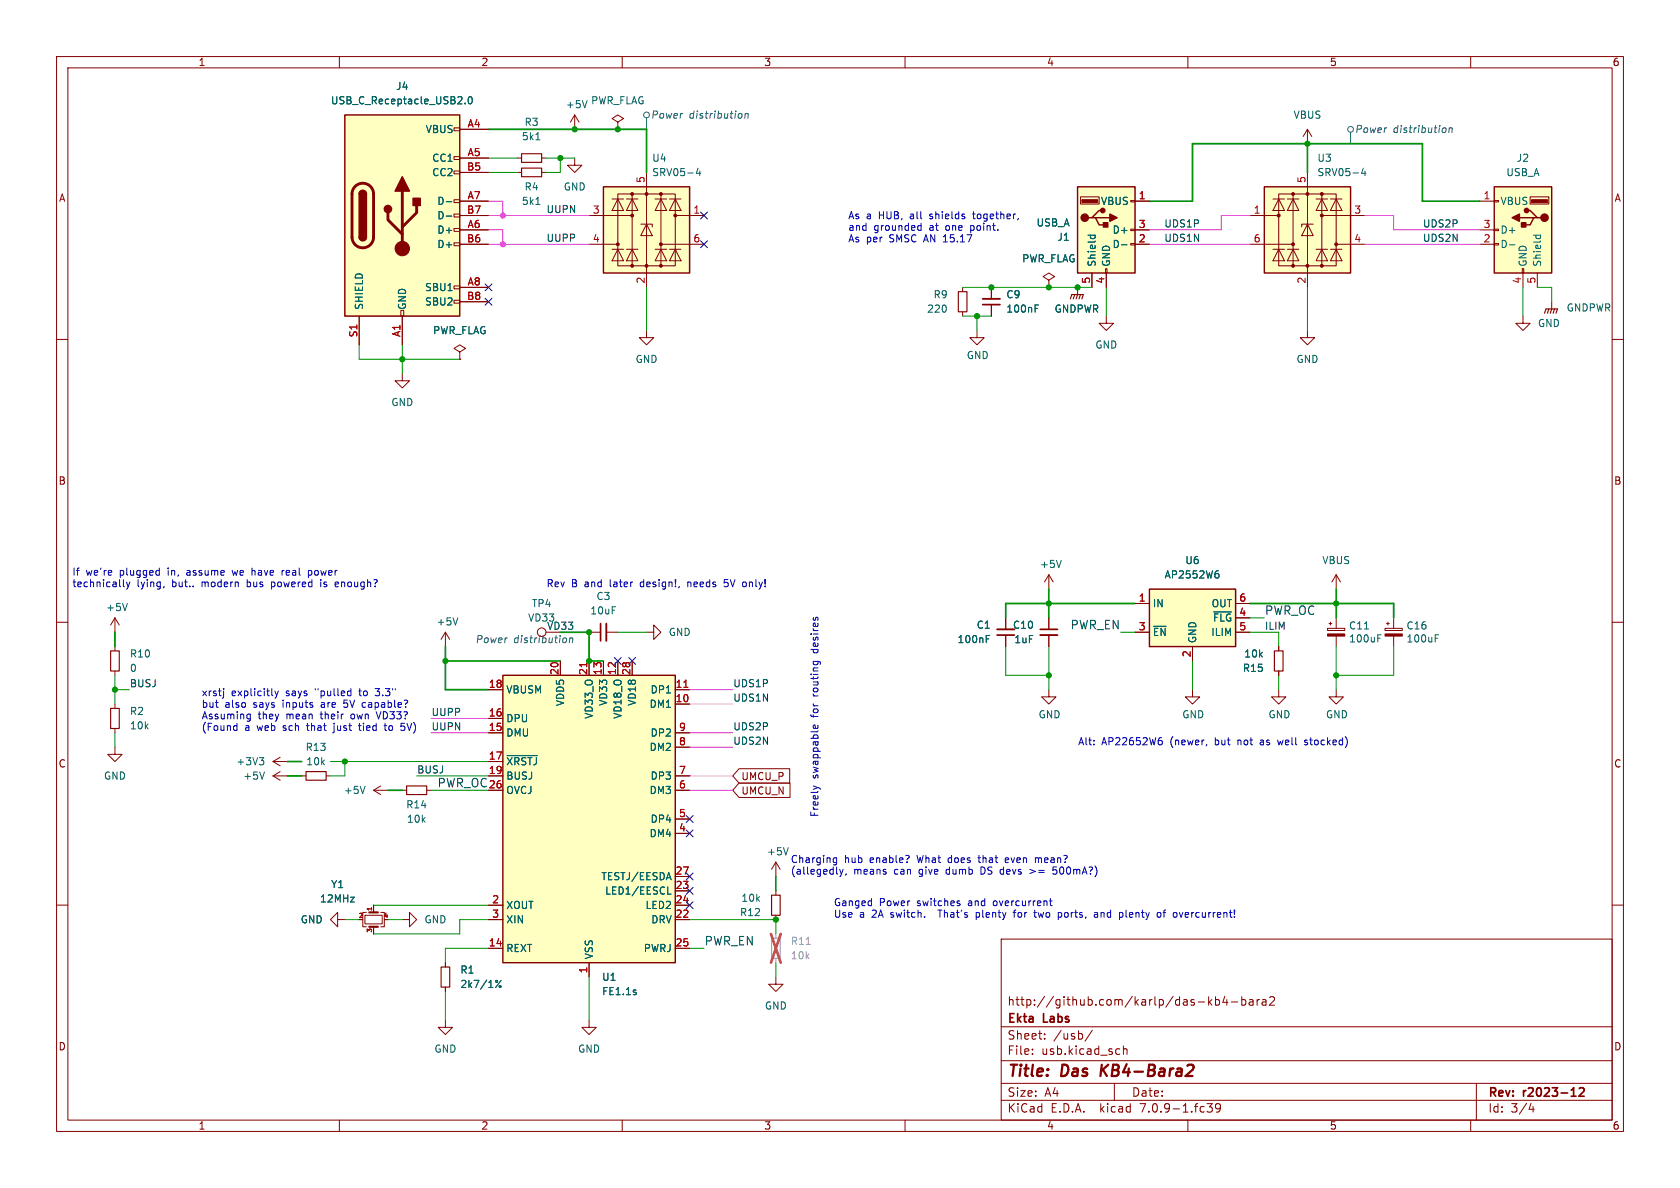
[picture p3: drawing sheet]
<svg xmlns="http://www.w3.org/2000/svg" width="297mm" height="210mm" viewBox="0 0 297 210" stroke-linecap="round" stroke-linejoin="round" font-family="sans-serif">
<g fill="none" stroke="#840000" stroke-width=".18">
<path d="M10 10h277v190h-277zM12 12h273v186h-273zM60 10v2M110 10v2M160 10v2M210 10v2M260 10v2M80.3 37.8h1v.6h-1zM80.3 35.3h1v.5h-1zM80.3 30.2h1v.5h-1zM80.3 27.7h1v.5h-1zM80.3 22.6h1v.5h-1z"/>
<path d="M81.3 27.9h5.1M81.3 35.6h5.1M81.3 38.1h5.1M81.3 30.5h5.1M81.3 22.9h5.1M91.4 27.9h.8M91.4 30.5h.8M95.8 27.9h.7M95.8 30.5h.7M101.6 27.9v1.3h1.3l-1.3 1.3-1.3-1.3h1.3M101.6 20.3l-.8 1.3M101.6 20.3v2.6"/>
<path d="M101.6 20.3l.8 1.3M104.1 38.1h7.7M108.2 35.2h2M109.2 35.2l1 2h-2zM109.2 21.6l1-.6-1-.7-1 .7 1 .6v1.3M109.2 22.9h.1M110.7 35.2h2.1M111.8 34.3h5v12.7h-5zM111.8 34.3h-2.6v12.7h2.6M111.8 35.2l1 2h-2.1zM113.3 39.6h2v.5M114.3 39.6l1 2.1h-2z"/>
<path d="M114.3 30.5v20.3M115.8 35.2h2.1M116.8 35.2l1.1 2h-2.1zM116.8 34.3h2.6v12.7h-2.6M118.4 35.2h2M119.4 35.2l1 2h-2zM119.4 38.1h5.1M191 34.8h3.3v1.3h-3.3zM199.9 35.4h.8v.3h-.8zM200.7 35.6h2.5M221 38.1h5.1M225 35.2h2.1"/>
<path d="M226.1 35.2l1 2h-2.1zM227.6 35.2h2M228.6 34.3h5.1v12.7h-5.1zM228.6 35.2l1 2h-2zM228.6 34.3h-2.5v12.7h2.5M231.1 39.6l1.1 2.1h-2.1zM231.1 22.9l-.7 1.2M231.1 22.9v2.5M231.1 30.5v20.3M231.1 22.9l.8 1.2M232.2 39.6h-2.1v.5M232.7 35.2h2"/>
<path d="M233.7 34.3h2.5v12.7h-2.5M233.7 35.2l1 2h-2zM233.7 38.1h7.6M235.2 35.2h2M236.2 35.2l1 2h-2zM261.6 35.6h2.6M264.2 35.4h.7v.3h-.7zM270.5 34.8h3.3v1.3h-3.3zM10 60h2M63.5 55.9v5.1M70.9 54.9h.5v1h-.5zM71.1 55.9v5.1"/>
<path d="M80.3 53.1h1v.5h-1zM80.3 50.5h1v.6h-1zM80.3 42.9h1v.5h-1zM80.3 40.4h1v.5h-1zM81.3 43.2h5.1M81.3 40.6h5.1M81.3 50.8h5.1M81.3 53.3h5.1M104.1 43.2h5.1M108.2 44.1h2M109.2 44.1l1 2h-2zM110.7 44.1h2.1"/>
<path d="M111.8 44.1l1 2h-2.1zM114.3 58.4v1.3h1.3l-1.3 1.3-1.3-1.3h1.3M115.8 44.1h2.1M116.8 44.1l1.1 2h-2.1zM116.8 43.2h7.7M118.4 44.1h2M119.4 44.1l1 2h-2zM170.2 50.8v.8M170.2 55.1v.8M172.7 58.4v1.3h1.3l-1.3 1.3-1.3-1.3h1.3M175.3 50.8v2M175.3 53.8v2.1"/>
<path d="M185.4 49.5l1-.6-1-.6-1 .6 1 .6v1.3M185.4 50.8h.1M190.5 50.8v1.3M193 48.3v2.5M195.5 47.5h.2v.8h-.2zM195.6 55.9v1.3h1.2l-1.2 1.2-1.3-1.2h1.3M195.6 48.3v2.5M199.9 43.1h.8v.2h-.8zM199.9 40.5h.8v.3h-.8zM200.7 43.2h2.5M200.7 40.6h2.5M221 43.2h7.6"/>
<path d="M225 44.1h2.1M226.1 44.1l1 2h-2.1zM227.6 44.1h2M228.6 44.1l1 2h-2zM231.1 58.4v1.3h1.3l-1.3 1.3-1.2-1.3h1.2M232.7 44.1h2M233.7 44.1l1 2h-2zM235.2 44.1h2M236.2 44.1l1 2h-2zM236.2 43.2h5.1M261.6 43.2h2.6M261.6 40.6h2.6"/>
<path d="M264.2 43.1h.7v.2h-.7zM264.2 40.5h.7v.3h-.7zM269.1 47.5h.3v.8h-.3zM269.2 55.9v1.3h1.3l-1.3 1.2-1.2-1.2h1.2M269.2 48.3v2.5M271.8 48.3v2.5M274.3 53.3v1.3M285 60h2M71.1 66v1.3h1.3l-1.3 1.3-1.3-1.3h1.3M81.3 62.2l1-.6-1-.6-1 .6 1 .6v1.3M81.3 63.5h.1M10 110h2"/>
<path d="M20.3 109.2v2.6M20.3 114.3v.8M20.3 118.6v.8M20.3 109.2l-.7 1.3M20.3 109.2l.8 1.3M78.7 111.8l-.7 1.2M78.7 111.8v2.5M78.7 111.8l.8 1.2M99.1 116.8v2.6M104.1 116.8v2.6M104.1 111.8h2.1M106.7 116.8v2.6"/>
<path d="M107.2 111.8h2M109.2 116.8v2.6M111.8 116.8v2.6M114.3 111.8h1.3v-1.3l1.2 1.3-1.2 1.2v-1.2M177.8 109.2v2.1M177.8 112.3v2M185.4 101.6l-.7 1.3M185.4 101.6v2.5M185.4 109.2v2.1M185.4 112.3v2M185.4 101.6l.8 1.3M200.7 111.8h2.5"/>
<path d="M200.7 106.7h2.5M210.8 114.3v2.5M218.4 111.8h2.6M218.4 106.7h2.6M218.4 109.2h2.6M226.1 114.3v.8M226.1 118.6v.8M234.7 111.1h3v.4h-3zM234.9 110.2h.6M235.2 110v.5M236.2 101.6l-.7 1.3M236.2 101.6v2.5"/>
<path d="M236.2 109.2v1.9M236.2 112.4v1.9M236.2 101.6l.8 1.3M244.9 111.1h3v.4h-3zM245.1 110.2h.5M245.4 110v.5M246.4 109.2v1.9M246.4 112.4v1.9M285 110h2M20.3 132.1v1.3h1.3l-1.3 1.2-1.3-1.2h1.3M20.3 124.5v.7M20.3 128.8v.7"/>
<path d="M48.3 134.6h2.5M48.3 137.2h2.5M48.3 134.6l1.2 .8M48.3 137.2l1.2 .7M49.5 133.9l-1.2 .7M49.5 136.4l-1.2 .8M53.3 137.2h.8M57.7 137.2h.7M66 139.7h2.6M66 139.7l1.3 .8M67.3 138.9l-1.3 .8M71.1 139.7h.8"/>
<path d="M75.4 139.7h.8M86.4 139.7h2.5M86.4 121.9h2.5M86.4 129.5h2.5M86.4 127h2.5M86.4 134.6h2.5M86.4 137.2h2.5M119.4 139.7h2.5M119.4 124.5h2.5M119.4 121.9h2.5M119.4 129.5h2.5M119.4 137.2h2.5"/>
<path d="M119.4 132.1h2.5M130.7 135.9h8.9v2.5h-8.9l-1.2-1.2zM130.7 138.4h9v2.6h-9l-1.2-1.3zM185.4 121.9v1.3h1.3l-1.3 1.3-1.3-1.3h1.3M210.8 121.9v1.3h1.3l-1.3 1.3-1.3-1.3h1.3M226.1 121.9v1.3h1.2l-1.2 1.3-1.3-1.3h1.3M236.2 121.9v1.3h1.3l-1.3 1.3-1.3-1.3h1.3M10 160h2M119.4 157.5h2.5M119.4 154.9h2.5M119.4 147.3h2.5M119.4 144.8h2.5"/>
<path d="M137.2 152.4v2.5M137.2 157.5v.7M137.2 152.4l-.8 1.3M137.2 152.4l.7 1.3M285 160h2M59.7 162.6v-1.3l-1.3 1.3 1.3 1.2v-1.2h1.3M64.5 161.8h3.1v1.5h-3.1zM64.8 161.3h-.7v2.5h.7M66 160v1.3M66 163.8v1.3M67.3 161.3h.6v2.5h-.6M71.1 162.6h1.3v-1.3l1.3 1.3-1.3 1.2v-1.2"/>
<path d="M78.7 170.2v.7M78.7 174.5v.8M86.4 167.6h2.5M86.4 160h2.5M86.4 162.6h2.5M104.1 170.2v2.5M119.4 167.6h2.5M119.4 160h2.5M119.4 162.6h2.5M137.2 172.7v1.3h1.2l-1.2 1.3-1.3-1.3h1.3M137.2 161.8v.8M177 166h108v32h-108z"/>
<path d="M213.7 176.2v1.5M213.8 177.1l.4 .6M214.2 176.7l-.5 .6M214.9 176.2v1.5M214.9 176.8l.4-.1 .3 .3v.4l-.1 .2h-.6M216.5 176.1l-.3 1.1h.9M216.9 176.7v1M217.7 177.1h1.1M219.5 176.8l.5-.1 .2 .3v.4l-.1 .2h-.6M219.5 176.2v1.5M220.9 176.8h.6v.9M221.5 177.1h-.5a.29 .29 0 0 0-.2 .3 .29 .29 0 0 0 .2 .3l.5-.1"/>
<path d="M222.2 176.7v1M222.7 176.7l-.3 .1-.2 .2M223.2 176.8h.5l.1 .9M223.8 177.1h-.5a.29 .29 0 0 0-.2 .3 .29 .29 0 0 0 .2 .3l.5-.1M224.5 176.3l.5-.1 .2 .1 .1 .3-.9 1.1h.9M60 198v2M78.7 180.3v1.3h1.3l-1.3 1.3-1.2-1.3h1.2M104.1 180.3v1.3h1.3l-1.3 1.3-1.2-1.3h1.2M110 198v2M160 198v2M177 194.5h108M177 191.5h108"/>
<path d="M177 187.5h108M177 181.5h108M182.5 186.3v.1M182.5 185.5v.1M184.7 183.6v.1M184.7 182.8v.1M193.1 182.1l-1.3 2M197 191.5v3M197.8 185.4l.2 .1M198 186.3l-.2 .1M198.6 184.9v1.5M198.6 185.5l.2-.1 .4 .1v.9"/>
<path d="M210 198v2M213.4 195.1h.9l-.5 .6 .4 .1v.7l-.2 .1-.5-.1M215.7 195.7l-.2 .3h-.3l-.3-.3 .1-.5 .5-.1 .2 .1a.99 .99 0 0 1-.4 1.4h-.3M260 198v2M261 191.5v6.5M270.7 195l-.4 1.1h.9M271 195.6v1"/>
<circle cx="95.8" cy="111.8" r=".76"/>
</g>
<path d="M173.7 53.8h3.1M106.2 110.2v3.1M176.3 112.3h3M183.9 111.3h3M277.8 193.8h.8M279.2 192.4l.6-.1 .2 .1 .1 .3-1 1.1h1" fill="none" stroke="#840000" stroke-width=".3"/>
<path d="M194.8 188.2l-.3 2M195.9 188.2l-1.3 1.2M210.7 188.2a.45 .45 0 0 1 .3 .6l-.1 .3-1.3 1.1h1.2" fill="none" stroke="#840000" stroke-width=".4"/>
<g fill="none" stroke="#840000" stroke-width=".2">
<path d="M92.2 27.2h3.6v1.5h-3.6zM92.2 29.7h3.6v1.5h-3.6zM169.4 51.6h1.5v3.5h-1.5zM189.2 52.8l.3-.7h2l-.2 .7M190 52.1l-.3 .7M190.5 52.1l-.3 .7M191 52.1l-.2 .7M273 55.4l.3-.8h2l-.2 .8M273.8 54.6l-.2 .8M274.3 54.6l-.2 .8M274.8 54.6l-.2 .8M19.6 115.1h1.5v3.5h-1.5z"/>
<path d="M225.3 115.1h1.5v3.5h-1.5zM19.6 125.2h1.5v3.6h-1.5zM54.1 136.4h3.6v1.5h-3.6zM71.9 138.9h3.5v1.6h-3.5zM136.4 158.2h1.5v3.6h-1.5zM78 170.9h1.5v3.6h-1.5z"/>
</g>
<g fill="none" stroke="#006464" stroke-width=".18">
<path d="M82.2 18.2v.2M82.9 17.2l.2-.1a.68 .68 0 0 1 .4 .6 .68 .68 0 0 1-.4 .7l-.2-.2-.1-.3zM103.8 17.8l-.4 1.2M78.9 35.7h1M78.9 38.2h1M94.7 24.7h.8M94.7 36.1h.8M123.4 29.7l-.3 .9h.8M123.7 30.2v.9M241 29.7l-.3 .9h.8M241.3 30.2v.9M183 54.5h.4"/>
<path d="M183 53.9h.6M192.3 41.6h1.3M192.8 41.6v.3M193.6 41.6v.3M198.3 43.3h.9M266.8 43.3h1M271.1 41.6h1.3M271.6 41.6l-.1 .3M272.3 41.6l.1 .3M187.6 99.1l-.4 1.2M22.5 106.7l-.4 1.2M80.9 109.2l-.4 1.3"/>
<path d="M174.4 112.9h.4M174.4 112.3h.6M203.9 110.7h2.3M214.6 108.2h3.1M215.1 100.9h.3M215.3 101.4l.2 .2v.3l-.2 .3M241.2 111.2h.7M243.6 112.8h.4M243.6 112.2h.6M253.7 112.8h.5M253.7 112.2h.6M45.9 133.9h.7l-.4 .5"/>
<path d="M46.4 134.4l.2 .3v.3l-.2 .2M46.8 136.5l-.5 1.2M64.5 139l-.4 1.3M89.6 133.6h5.4M118 158.1h.7M139.4 149.9l-.5 1.2M87.7 173.4l.1-.1 .2 .2-.2 .2-.1-.1M88.6 173.3l-1 1.3"/>
<circle cx="88.4" cy="174.4" r=".18"/>
</g>
<path d="M173.7 52.8h3.1M107.2 110.2v3.1M176.3 111.3h3M183.9 112.3h3" fill="none" stroke="#840000" stroke-width=".33"/>
<g fill="#ffffc2" stroke="#ffffc2" stroke-width=".18">
<path d="M190.5 33h10.2v15.3h-10.2z"/>
<path d="M106.7 33h15.2v15.3h-15.2z"/>
<path d="M88.9 119.4h30.5v50.8h-30.5z"/>
<path d="M264.2 33h10.1v15.3h-10.1z"/>
<path d="M61 20.3h20.3v35.6h-20.3z"/>
<path d="M223.5 33h15.3v15.3h-15.3z"/>
<path d="M203.2 104.1h15.2v10.2h-15.2z"/>
</g>
<g fill="none" stroke="#840000" stroke-width=".25">
<path d="M61 20.3h20.3v35.6h-20.3zM63.5 34.3a.64 .64 0 0 1 .6-.6 .64 .64 0 0 1 .7 .6M106.7 33h15.2v15.3h-15.2zM190.5 33h10.2v15.3h-10.2zM193 38.5h.7l.6 1.3h1.3M193.7 38.5h2.5M194.9 37.2h-.6l-1.3 1.3h-.6M223.5 33h15.3v15.3h-15.3zM264.2 33h10.1v15.3h-10.1zM268.6 38.5h2.5M269.9 37.2h.6l1.3 1.3h.6M271.8 38.5h-.7l-.6 1.3h-1.3"/>
<path d="M63.5 41.9a.64 .64 0 0 0 .6 .6 .64 .64 0 0 0 .7-.6M88.9 119.4h30.5v50.8h-30.5zM203.2 104.1h15.2v10.2h-15.2z"/>
</g>
<g fill="#840000" stroke="#840000" stroke-width=".25">
<path d="M196.2 37.8l1.3 .7-1.3 .6z"/>
<path d="M195.1 39.4h.7v.7h-.7z"/>
<path d="M267.3 38.5l1.3-.7v1.3z"/>
<path d="M269 39.4h.7v.7h-.7z"/>
<path d="M63.5 41.9h1.3a.64 .64 0 0 1-.7 .6 .64 .64 0 0 1-.6-.6z"/>
<path d="M63.5 34.3h1.3v7.6h-1.3z"/>
<path d="M63.7 33.8a.64 .64 0 0 1 .7-.1 .64 .64 0 0 1 .4 .6h-1.3z"/>
<path d="M71.1 31.2l1.3 2.6h-2.6z"/>
<path d="M73 35.1h1.3v1.2h-1.3z"/>
<circle cx="191.8" cy="38.5" r=".63"/>
<circle cx="194.9" cy="37.2" r=".38"/>
<circle cx="273" cy="38.5" r=".63"/>
<circle cx="269.9" cy="37.2" r=".38"/>
<circle cx="68.6" cy="37" r=".63"/>
</g>
<g fill="#840000" stroke="#840000" stroke-width=".18">
<path d="M191.3 35.3h2.8v.5h-2.8z"/>
<path d="M270.8 35.3h2.8v.5h-2.8z"/>
<path d="M234.7 112.1h3v.3h-3z"/>
<path d="M244.9 112.1h3v.3h-3z"/>
<circle cx="119.4" cy="38.1" r=".25"/>
<circle cx="116.8" cy="47" r=".25"/>
<circle cx="116.8" cy="43.2" r=".25"/>
<circle cx="116.8" cy="34.3" r=".25"/>
<circle cx="114.3" cy="47" r=".25"/>
<circle cx="114.3" cy="34.3" r=".25"/>
<circle cx="111.8" cy="47" r=".25"/>
<circle cx="111.8" cy="38.1" r=".25"/>
<circle cx="111.8" cy="34.3" r=".25"/>
<circle cx="109.2" cy="43.2" r=".25"/>
<circle cx="71.1" cy="43.9" r="1.27"/>
<circle cx="226.1" cy="38.1" r=".25"/>
<circle cx="228.6" cy="47" r=".25"/>
<circle cx="228.6" cy="43.2" r=".25"/>
<circle cx="228.6" cy="34.3" r=".25"/>
<circle cx="231.1" cy="47" r=".25"/>
<circle cx="231.1" cy="34.3" r=".25"/>
<circle cx="233.7" cy="47" r=".25"/>
<circle cx="233.7" cy="38.1" r=".25"/>
<circle cx="233.7" cy="34.3" r=".25"/>
<circle cx="236.2" cy="43.2" r=".25"/>
</g>
<path d="M103.7 117.1v.8M120.9 121.5h.7" fill="none" stroke="#a90000" stroke-width=".18"/>
<path d="M136.4 165.9h1.5v3.5h-1.5z" fill="none" stroke="#a1a1a1" stroke-width=".2"/>
<path d="M137.2 165.1v.8M137.2 169.4v.8" fill="none" stroke="#a1a1a1" stroke-width=".18"/>
<path d="M142.5 166.9h.8" fill="none" stroke="#989898" stroke-width=".18"/>
<path d="M136.3 165.1l1.7 5.1M138 165.1l-1.7 5.1" fill="none" stroke="#eb3a3d" stroke-width=".46"/>
<path d="M62.8 32.9a1.9 1.9 0 0 1 2.1-.4 1.9 1.9 0 0 1 1.1 1.8v7.6a1.91 1.91 0 0 1-1.9 1.9 1.91 1.91 0 0 1-1.9-1.9v-7.8l.2-.6zM68.6 37.6v1.3l2.5 2.5M71.1 33.8v10.1M73.7 36.3v1.3l-2.6 2.5" fill="none" stroke="#840000" stroke-width=".51"/>
<path d="M65.3 161.3h1.5M65.3 163.8h1.5" fill="none" stroke="#840000" stroke-width=".38"/>
<g fill="none" stroke="#484848" stroke-width=".18">
<path d="M114.3 20.8v2.1M131 20.1l.2 .2-.1 .4-.2 .2M131.8 20.2l.1-.1h.3v.8M131.8 20.1l-.1 .8M238.8 23.4v2M255.4 22.6l.3 .2-.1 .4-.3 .2M256.2 22.7l.2-.1 .3 .1v.7M256.2 22.6l-.1 .8M100 112.8l.2 .2-.1 .4-.2 .2M100.7 112.9l.2-.1h.3v.8M100.8 112.8l-.2 .8"/>
<circle cx="114.3" cy="20.3" r=".51"/>
<circle cx="238.8" cy="22.9" r=".51"/>
</g>
<g fill="none" stroke="#0000c2" stroke-width=".18">
<path d="M162.4 39.9h.4M162.8 39.5v1.2M171.9 37.8h.5M172.1 37.4l.1 1.2M162.4 40.7h.4M21.8 102.5v1l.2 .2M22.4 102.9l.3 .8M22.7 103.7l-.3 .4M23 102.9l-.3 .8M28 100.8l.2 .1M28.2 100.4v1.3M28.2 101.6l-.2 .1"/>
<path d="M29 103.7l-.1 .2M41 100.8l.3 .9M44.9 100.8l-.4 .2M48 102.9v1.2M48 103.7h.1M48.1 102.9h-.1M49.9 100.8v.9M50.2 100.8l-.3 .3M54.5 100.9l.4-.1 .2 .3-.1 .5h-.5M54.5 100.8v1.3M56.7 102.9v.8M59.3 103.7h.5"/>
<path d="M59.3 102.9h.5M59.9 103.2l-.7 .1M121.6 102.9v.8M121.8 102.9l-.2 .1M128 103.6l.5 .1M128.7 102.5h-.6l-.1 .6 .5-.2M131.5 102.9h.3M131.8 103.7h-.3M39.5 121.7v.1M39.5 122.1v1.3M41.5 128.3h.4M41.9 127.9v1.2"/>
<path d="M41.9 129.1h-.4M43.8 127h.4M43.8 126.3h.4M44.2 126.2v1.1l-.1 .1-.3 .1M48.1 122.9l.1 .1M48.6 122.1l.3 .9M48.9 123l-.3 .4M49.2 122.1l-.3 .9M59.1 129.4l-.3 .1M59.1 127.9v.1M60.8 124.9l.1 .1M60.8 123.8v.6l.1-.1"/>
<path d="M61.7 122.1l.3 .1M62 121.7v1.3M62 122.9l-.3 .1M63.4 128.3h.4M63.5 127.9v1l.3 .2M64.1 125h.4M64.5 124.2l-.4 .1M66.3 121.7h.8M66.3 122.9l.2 .1M66.5 125.8l.4 1.3M67.9 128.3h.5M68.1 127.9v1l.3 .2"/>
<path d="M71 128.3h.3l.3 .3M71.6 128.9l-.3 .2h-.3M143.8 138.9l.8 .3M143.8 128.7v-.4l.3-.1 .1 .6M144.6 128.2v.5M205.1 130.4h.3M205.2 130.9l.3 .2v.3l-.3 .3M223 130.8l-.2 .1M223 131.2l-.2 .2 .2 .3M225.9 130.8l.2 .9 .2-.6M231.1 130.9l-.3-.1-.2 .3 .6 .3M231.2 131.5l-.2 .2-.4-.1"/>
<path d="M147.4 152.4l.1 .1 .4-.1M147.9 151.6l-.1 1.2M147.9 151.7l-.4-.1-.1 .2M148.4 153.7l.4 .8M148.8 154.5l-.4 .4M149.1 153.7l-.3 .8M149.6 154.5l-.1 .2M160.7 151.3v.3M169.6 159.7l.1 .2-.1 .2M169.6 159.3h.1M172.9 151.6h.5M173.1 151.2v1.2"/>
<path d="M173.4 153.3v1.2h.3M178.1 151.6h-.2l-.2 .2 .1 .6 .3 .1M178.3 151.9l-.6 .2M182.1 153.7l.9 .3-.9 .4M183 151.8l.4-.2 .2 .2M183 151.6v.9M185.5 159.3h.5M185.7 158.8v1.1l.3 .2M186.2 153.3l-.1 .6 .5-.2 .3 .3M186.9 154.3l-.3 .2-.5-.1M172.6 161.3v1.3M172.6 162.1h.3"/>
<path d="M172.9 161.3l-.3 .1M179.1 161.3h.5M179.5 160.9l-.2 .2v1M182.7 161.3h.5M183 162.1h.2M183.5 161.3l.3 .8M187.2 161.3h.3l.2 .2-.1 .5-.4 .1M193.5 161.4h.5v.7M194 161.6l-.4 .1-.2 .1 .2 .3h.4M199.1 160.9v1.1l.1 .1M205 161.3l.2 .2v.4l-.2 .2M205.6 161.3h.5"/>
<path d="M206.1 160.9l-.3 .2v1M208.5 161.3l.3 .8 .3-.8"/>
</g>
<g fill="none" stroke="#009600" stroke-width=".18">
<path d="M86.4 30.5h5M86.4 27.9h5M96.5 27.9h5.1M99.1 27.9v2.6h-2.6M114.3 50.8v7.6M170.2 55.9h5.1M170.2 50.8h22.8M172.7 55.9v2.5M195.6 50.8v5.1M231.1 50.8v7.6M269.2 50.8v5.1M271.8 50.8h2.5v2.5"/>
<path d="M63.5 61v2.5h17.8M71.1 61v5M20.3 119.4v5.1M109.2 111.8h5.1M177.8 114.3v5.1h7.6M185.4 114.3v7.6M198.1 111.8h2.6M210.8 116.8v5.1M221 111.8h5.1v2.5M221 109.2h2.5M226.1 119.4v2.5M236.2 114.3v7.6"/>
<path d="M246.4 114.3v5.1h-10.2M20.3 129.5v2.6M20.3 121.9h2.6M58.4 134.6h28M61 134.6v2.6h-2.6M73.7 137.2h12.7M76.2 139.7h10.2M61 162.6h2.5M66 160h20.4M68.6 162.6h2.5M78.7 175.3v5M86.4 167.6h-7.7v2.6"/>
<path d="M86.4 162.6h-5.1v2.5h-15.3M104.1 172.7v7.6M121.9 167.6h2.6M121.9 162.6h15.3v2.5M137.2 170.2v2.5"/>
</g>
<g fill="none" stroke="#009600" stroke-width=".3">
<path d="M86.4 22.9h27.9v7.6M203.2 35.6h7.6v-10.2h40.7v10.2h10.1M231.1 25.4v5.1M20.3 111.8v2.5M78.7 116.8h20.4M78.7 114.3v7.6h7.7M99.1 111.8h5v5h2.6M185.4 104.1v5.1M200.7 106.7h-22.9v2.5M221 106.7h25.4v2.5M236.2 104.1v5.1M50.8 137.2h2.5"/>
<path d="M50.8 134.6h2.5M68.6 139.7h2.5M137.2 154.9v2.6"/>
</g>
<g fill="none" stroke="#f548ff" stroke-width=".18">
<path d="M86.4 38.1h17.7M86.4 35.6h2.5v2.5M221 38.1h-5.1v2.5h-12.7M241.3 38.1h5.1v2.5h15.2M86.4 40.6h2.5v2.6M86.4 43.2h17.7M203.2 43.2h17.8M241.3 43.2h20.3M76.2 129.5h10.2M76.2 127h10.2M121.9 129.5h7.6M121.9 139.7h7.6"/>
<path d="M121.9 137.2h7.6M121.9 124.5h7.6M121.9 132.1h7.6M121.9 121.9h7.6"/>
</g>
<g fill="none" stroke="#000084" stroke-width=".18">
<path d="M123.9 37.5l1.2 1.2M125.1 37.5l-1.2 1.2M85.8 52.7l1.2 1.2M85.8 50.2l1.2 1.2M87 52.7l-1.2 1.2M87 50.2l-1.2 1.2M123.9 42.6l1.2 1.2M125.1 42.6l-1.2 1.2M108.6 116.2l1.2 1.2M109.8 116.2l-1.2 1.2M111.2 116.2l1.2 1.2M112.4 116.2l-1.2 1.2"/>
<path d="M121.3 144.2l1.2 1.2M121.3 146.7l1.2 1.2M121.3 159.4l1.2 1.2M121.3 154.3l1.2 1.2M121.3 156.9l1.2 1.2M122.5 144.2l-1.2 1.2M122.5 146.7l-1.2 1.2M122.5 159.4l-1.2 1.2M122.5 154.3l-1.2 1.2M122.5 156.9l-1.2 1.2"/>
</g>
<g fill="#009600" stroke="#009600" stroke-width=".18">
<circle cx="104.1" cy="116.8" r=".46"/>
<circle cx="104.1" cy="111.8" r=".46"/>
<circle cx="78.7" cy="116.8" r=".46"/>
<circle cx="71.1" cy="63.5" r=".46"/>
<circle cx="20.3" cy="121.9" r=".46"/>
<circle cx="99.1" cy="27.9" r=".46"/>
<circle cx="109.2" cy="22.9" r=".46"/>
<circle cx="101.6" cy="22.9" r=".46"/>
<circle cx="175.3" cy="50.8" r=".46"/>
<circle cx="190.5" cy="50.8" r=".46"/>
<circle cx="185.4" cy="50.8" r=".46"/>
<circle cx="137.2" cy="162.6" r=".46"/>
<circle cx="231.1" cy="25.4" r=".46"/>
<circle cx="61" cy="134.6" r=".46"/>
<circle cx="185.4" cy="106.7" r=".46"/>
<circle cx="236.2" cy="106.7" r=".46"/>
<circle cx="236.2" cy="119.4" r=".46"/>
<circle cx="185.4" cy="119.4" r=".46"/>
<circle cx="172.7" cy="55.9" r=".46"/>
</g>
<g fill="#f548ff" stroke="#f548ff" stroke-width=".18">
<circle cx="88.9" cy="43.2" r=".46"/>
<circle cx="88.9" cy="38.1" r=".46"/>
</g>
<g font-size="2.8" fill="#840000">
<text x="178" y="190.9">Title:</text>
<text x="187.7" y="190.9">Das</text>
<text x="195.4" y="190.9">KB4-Bara2</text>
</g>
<g font-size="2.1" fill="#0f0f0f">
<text x="189.2" y="111.3">PWR_EN</text>
<text x="223.5" y="108.8">PWR_OC</text>
<text x="77.3" y="139.3">PWR_OC</text>
<text x="124.5" y="167.2">PWR_EN</text>
</g>
<g font-size="2.1" fill="#840000">
<text x="178" y="178">http://github.com/karlp/das-kb4-bara2</text>
<text x="178" y="184">Sheet:</text>
<text x="178" y="181.2">Ekta</text>
<text x="184.5" y="181.2">Labs</text>
<text x="186.2" y="184">/usb/</text>
<text x="178" y="186.7">File:</text>
<text x="184.1" y="186.7">usb.kicad_sch</text>
<text x="178" y="196.9">KiCad</text>
<text x="178" y="194.1">Size:</text>
<text x="184.7" y="194.1">A4</text>
<text x="185.7" y="196.9">E.D.A.</text>
<text x="194.6" y="196.9">kicad</text>
<text x="200" y="194.1">Date:</text>
<text x="201.8" y="196.9">7.0.9-1.fc39</text>
<text x="263" y="194.3">Rev:</text>
<text x="263" y="196.9">Id:</text>
<text x="267.1" y="196.9">3/4</text>
<text x="269.4" y="194.3">r2023-12</text>
</g>
<g font-size="1.8" fill="#840000">
<text x="35" y="11.9">1</text>
<text x="85" y="11.9">2</text>
<text x="135" y="11.9">3</text>
<text x="185" y="11.9">4</text>
<text x="235" y="11.9">5</text>
<text x="285" y="11.9">6</text>
<text x="10.3" y="35.9">A</text>
<text x="285.3" y="35.9">A</text>
<text x="10.3" y="85.9">B</text>
<text x="285.3" y="85.9">B</text>
<text x="10.3" y="135.9">C</text>
<text x="285.3" y="135.9">C</text>
<text x="131" y="138.1">UMCU_P</text>
<text x="131" y="140.7">UMCU_N</text>
<text x="10.3" y="185.9">D</text>
<text x="285.3" y="185.9">D</text>
<text x="35" y="199.9">1</text>
<text x="85" y="199.9">2</text>
<text x="135" y="199.9">3</text>
<text x="185" y="199.9">4</text>
<text x="235" y="199.9">5</text>
<text x="285" y="199.9">6</text>
</g>
<g font-size="1.8" fill="#006464">
<text x="69.9" y="16.1">J4</text>
<text x="58.4" y="18.6">USB_C_Receptacle_USB2.0</text>
<text x="75.2" y="23.7">VBUS</text>
<text x="92.6" y="22.5">R3</text>
<text x="99.9" y="19.3">+5V</text>
<text x="104.4" y="18.6">PWR_FLAG</text>
<text x="228.6" y="21.2">VBUS</text>
<text x="76.3" y="28.8">CC1</text>
<text x="92.2" y="25">5k1</text>
<text x="115.2" y="28.8">U4</text>
<text x="232.8" y="28.8">U3</text>
<text x="268" y="28.8">J2</text>
<text x="76.3" y="31.3">CC2</text>
<text x="92.6" y="33.9">R4</text>
<text x="99.6" y="33.9">GND</text>
<text x="115.2" y="31.3">SRV05-4</text>
<text x="232.8" y="31.3">SRV05-4</text>
<text x="266.2" y="31.3">USB_A</text>
<text x="77.2" y="41.5">D+</text>
<text x="77.2" y="36.4">D-</text>
<text x="77.2" y="39">D-</text>
<text x="92.2" y="36.4">5k1</text>
<text x="183.2" y="40.2">USB_A</text>
<text x="194.5" y="36.4">VBUS</text>
<text x="196.6" y="41.5">D+</text>
<text x="265.2" y="36.4">VBUS</text>
<text x="265.2" y="41.5">D+</text>
<text x="77.2" y="44">D+</text>
<text x="180.6" y="46.6">PWR_FLAG</text>
<text x="186.8" y="42.8">J1</text>
<text x="193.9" y="47.2" transform="rotate(-90 193.9 47.2)">Shield</text>
<text x="196.4" y="47.2" transform="rotate(-90 196.4 47.2)">GND</text>
<text x="196.6" y="44">D-</text>
<text x="265.2" y="44">D-</text>
<text x="270.1" y="47.2" transform="rotate(-90 270.1 47.2)">GND</text>
<text x="272.6" y="47.2" transform="rotate(-90 272.6 47.2)">Shield</text>
<text x="75" y="51.7">SBU1</text>
<text x="164.9" y="52.9">R9</text>
<text x="177.8" y="52.9">C9</text>
<text x="64.4" y="54.9" transform="rotate(-90 64.4 54.9)">SHIELD</text>
<text x="72" y="54.9" transform="rotate(-90 72 54.9)">GND</text>
<text x="75" y="54.2">SBU2</text>
<text x="76.5" y="59.3">PWR_FLAG</text>
<text x="163.8" y="55.5">220</text>
<text x="177.8" y="55.5">100nF</text>
<text x="186.3" y="55.5">GNDPWR</text>
<text x="271.8" y="58">GND</text>
<text x="276.9" y="55.3">GNDPWR</text>
<text x="112.3" y="64.4">GND</text>
<text x="170.8" y="63.7">GND</text>
<text x="193.5" y="61.8">GND</text>
<text x="229.1" y="64.4">GND</text>
<text x="69.1" y="72">GND</text>
<text x="183.8" y="100.6">+5V</text>
<text x="209.4" y="99.9">U6</text>
<text x="233.7" y="99.9">VBUS</text>
<text x="93.9" y="107.5">TP4</text>
<text x="105.3" y="106.3">C3</text>
<text x="203.7" y="107.5">IN</text>
<text x="205.8" y="102.5">AP2552W6</text>
<text x="214.1" y="107.5">OUT</text>
<text x="18.7" y="108.2">+5V</text>
<text x="77.1" y="110.8">+5V</text>
<text x="93.3" y="110.1">VD33</text>
<text x="104.3" y="108.8">10uF</text>
<text x="118.1" y="112.6">GND</text>
<text x="169.2" y="113.9">100nF</text>
<text x="172.6" y="111.3">C1</text>
<text x="179" y="111.4">C10</text>
<text x="179.2" y="113.9">1uF</text>
<text x="203.7" y="112.6">~{EN}</text>
<text x="211.7" y="113.8" transform="rotate(-90 211.7 113.8)">GND</text>
<text x="214" y="112.6">ILIM</text>
<text x="214.3" y="110.1">~{FLG}</text>
<text x="238.4" y="113.8">100uF</text>
<text x="238.4" y="111.5">C11</text>
<text x="248.5" y="113.8">100uF</text>
<text x="248.5" y="111.5">C16</text>
<text x="22.9" y="119">0</text>
<text x="22.9" y="116.4">R10</text>
<text x="219.6" y="119">R15</text>
<text x="219.9" y="116.4">10k</text>
<text x="89.4" y="122.8">VBUSM</text>
<text x="99.9" y="124.9" transform="rotate(-90 99.9 124.9)">VDD5</text>
<text x="107.5" y="124.9" transform="rotate(-90 107.5 124.9)">VD33</text>
<text x="112.6" y="124.9" transform="rotate(-90 112.6 124.9)">VD18</text>
<text x="114.7" y="125.3">DM1</text>
<text x="114.9" y="122.8">DP1</text>
<text x="22.9" y="126.6">R2</text>
<text x="22.9" y="129.1">10k</text>
<text x="89.4" y="130.4">DMU</text>
<text x="89.4" y="127.9">DPU</text>
<text x="105" y="127.2" transform="rotate(-90 105 127.2)">VD33_O</text>
<text x="110.1" y="127.2" transform="rotate(-90 110.1 127.2)">VD18_O</text>
<text x="114.9" y="130.4">DP2</text>
<text x="183.5" y="127.2">GND</text>
<text x="208.9" y="127.2">GND</text>
<text x="224.2" y="127.2">GND</text>
<text x="234.3" y="127.2">GND</text>
<text x="41.7" y="135.5">+3V3</text>
<text x="53.9" y="132.9">R13</text>
<text x="54.1" y="135.5">10k</text>
<text x="89.4" y="135.5">~{XRSTJ}</text>
<text x="114.7" y="132.9">DM2</text>
<text x="18.3" y="138">GND</text>
<text x="42.9" y="138">+5V</text>
<text x="60.7" y="140.6">+5V</text>
<text x="71.7" y="143.1">R14</text>
<text x="89.4" y="138">BUSJ</text>
<text x="89.4" y="140.6">OVCJ</text>
<text x="114.7" y="140.6">DM3</text>
<text x="114.9" y="138">DP3</text>
<text x="71.8" y="145.6">10k</text>
<text x="114.7" y="148.2">DM4</text>
<text x="114.9" y="145.6">DP4</text>
<text x="106.2" y="155.8">TESTJ/EESDA</text>
<text x="135.5" y="151.4">+5V</text>
<text x="56.5" y="159.7">12MHz</text>
<text x="58.4" y="157.2">Y1</text>
<text x="89.4" y="160.9">XOUT</text>
<text x="106.9" y="158.3">LED1/EESCL</text>
<text x="114" y="160.9">LED2</text>
<text x="131" y="159.6">10k</text>
<text x="53.1" y="163.4">GND</text>
<text x="74.9" y="163.4">GND</text>
<text x="89.4" y="163.4">XIN</text>
<text x="115" y="163.4">DRV</text>
<text x="130.7" y="162.2">R12</text>
<text x="81.3" y="172.3">R1</text>
<text x="89.4" y="168.5">REXT</text>
<text x="105" y="169.7" transform="rotate(-90 105 169.7)">VSS</text>
<text x="106.3" y="173.6">U1</text>
<text x="113.7" y="168.5">PWRJ</text>
<text x="81.3" y="174.9">2k7/1%</text>
<text x="106.3" y="176.1">FE1.1s</text>
<text x="135.1" y="178.7">GND</text>
<text x="76.7" y="186.3">GND</text>
<text x="102.1" y="186.3">GND</text>
</g>
<g font-size="1.8" fill="#a90000">
<text x="82.6" y="22.6">A4</text>
<text x="82.6" y="27.7">A5</text>
<text x="82.5" y="30.2">B5</text>
<text x="82.6" y="35.3">A7</text>
<text x="114" y="32.5" transform="rotate(-90 114 32.5)">5</text>
<text x="201.2" y="35.3">1</text>
<text x="230.9" y="32.5" transform="rotate(-90 230.9 32.5)">5</text>
<text x="262.2" y="35.3">1</text>
<text x="82.5" y="37.8">B7</text>
<text x="82.6" y="40.4">A6</text>
<text x="104.7" y="37.8">3</text>
<text x="122.5" y="37.8">1</text>
<text x="201.2" y="40.4">3</text>
<text x="221.5" y="37.8">1</text>
<text x="239.3" y="37.8">3</text>
<text x="262.2" y="40.4">3</text>
<text x="82.5" y="42.9">B6</text>
<text x="104.7" y="42.9">4</text>
<text x="122.5" y="42.9">6</text>
<text x="201.2" y="42.9">2</text>
<text x="221.5" y="42.9">6</text>
<text x="239.3" y="42.9">4</text>
<text x="262.2" y="42.9">2</text>
<text x="82.5" y="53.1">B8</text>
<text x="82.6" y="50.5">A8</text>
<text x="114" y="50.2" transform="rotate(-90 114 50.2)">2</text>
<text x="192.8" y="50.2" transform="rotate(-90 192.8 50.2)">5</text>
<text x="195.3" y="50.2" transform="rotate(-90 195.3 50.2)">4</text>
<text x="230.9" y="50.2" transform="rotate(-90 230.9 50.2)">2</text>
<text x="269" y="50.2" transform="rotate(-90 269 50.2)">4</text>
<text x="271.5" y="50.2" transform="rotate(-90 271.5 50.2)">5</text>
<text x="63.2" y="59.7" transform="rotate(-90 63.2 59.7)">S1</text>
<text x="70.9" y="59.7" transform="rotate(-90 70.9 59.7)">A1</text>
<text x="201.2" y="106.4">1</text>
<text x="219" y="106.4">6</text>
<text x="201.2" y="111.5">3</text>
<text x="219" y="111.5">5</text>
<text x="219" y="109">4</text>
<text x="98.8" y="119.4" transform="rotate(-90 98.8 119.4)">20</text>
<text x="103.9" y="119.4" transform="rotate(-90 103.9 119.4)">21</text>
<text x="106.4" y="119.4" transform="rotate(-90 106.4 119.4)">13</text>
<text x="109" y="119.4" transform="rotate(-90 109 119.4)">12</text>
<text x="111.5" y="119.4" transform="rotate(-90 111.5 119.4)">28</text>
<text x="210.6" y="116.3" transform="rotate(-90 210.6 116.3)">2</text>
<text x="86.3" y="121.7">18</text>
<text x="119.3" y="124.2">10</text>
<text x="119.3" y="121.7">11</text>
<text x="86.3" y="129.3">15</text>
<text x="86.3" y="126.7">16</text>
<text x="119.9" y="131.8">8</text>
<text x="119.9" y="129.3">9</text>
<text x="86.3" y="134.4">17</text>
<text x="86.3" y="136.9">19</text>
<text x="119.9" y="136.9">7</text>
<text x="86.3" y="139.4">26</text>
<text x="119.9" y="139.4">6</text>
<text x="119.9" y="147.1">4</text>
<text x="119.9" y="144.5">5</text>
<text x="119.3" y="154.7">27</text>
<text x="86.9" y="159.8">2</text>
<text x="119.3" y="157.2">23</text>
<text x="119.3" y="159.8">24</text>
<text x="86.3" y="167.4">14</text>
<text x="86.9" y="162.3">3</text>
<text x="119.3" y="162.3">22</text>
<text x="119.3" y="167.4">25</text>
<text x="103.9" y="172.2" transform="rotate(-90 103.9 172.2)">1</text>
</g>
<g font-size="1.8" fill="#484848">
<text x="115" y="21.2">Power</text>
<text x="121.8" y="21.2">distribution</text>
<text x="239.5" y="23.7">Power</text>
<text x="246.3" y="23.7">distribution</text>
<text x="84" y="113.9">Power</text>
<text x="90.8" y="113.9">distribution</text>
</g>
<g font-size="1.8" fill="#0f0f0f">
<text x="96.5" y="37.8">UUPN</text>
<text x="205.7" y="40.3">UDS1P</text>
<text x="251.5" y="40.3">UDS2P</text>
<text x="96.5" y="42.8">UUPP</text>
<text x="205.7" y="42.8">UDS1N</text>
<text x="251.5" y="42.8">UDS2N</text>
<text x="96.6" y="111.4">VD33</text>
<text x="223.5" y="111.4">ILIM</text>
<text x="22.9" y="121.6">BUSJ</text>
<text x="129.5" y="124.1">UDS1N</text>
<text x="129.5" y="121.6">UDS1P</text>
<text x="76.2" y="129.2">UUPN</text>
<text x="76.2" y="126.7">UUPP</text>
<text x="129.5" y="129.2">UDS2P</text>
<text x="129.5" y="131.7">UDS2N</text>
<text x="73.7" y="136.8">BUSJ</text>
</g>
<g font-size="1.8" fill="#0000c2">
<text x="149.9" y="38.8">As a</text>
<text x="149.9" y="40.9">and</text>
<text x="154.5" y="40.9">grounded</text>
<text x="155.5" y="38.8">HUB,</text>
<text x="161.2" y="38.8">all</text>
<text x="164.4" y="40.9">at</text>
<text x="164.8" y="38.8">shields</text>
<text x="167.5" y="40.9">one</text>
<text x="172" y="40.9">point.</text>
<text x="172.7" y="38.8">together,</text>
<text x="149.9" y="42.9">As per</text>
<text x="157.3" y="42.9">SMSC AN 15.17</text>
<text x="12.7" y="101.8">If</text>
<text x="15.2" y="101.8">we're</text>
<text x="21.3" y="101.8">plugged</text>
<text x="29.9" y="101.8">in,</text>
<text x="33.5" y="101.8">assume</text>
<text x="41.8" y="101.8">we</text>
<text x="45.4" y="101.8">have</text>
<text x="50.9" y="101.8">real</text>
<text x="55.8" y="101.8">power</text>
<text x="12.7" y="103.9">technically</text>
<text x="24.2" y="103.9">lying,</text>
<text x="30.5" y="103.9">but..</text>
<text x="35.9" y="103.9">modern</text>
<text x="44.1" y="103.9">bus</text>
<text x="48.6" y="103.9">powered</text>
<text x="57.5" y="103.9">is</text>
<text x="60.3" y="103.9">enough?</text>
<text x="96.5" y="103.9">Rev</text>
<text x="101" y="103.9">B</text>
<text x="103.5" y="103.9">and</text>
<text x="108.1" y="103.9">later</text>
<text x="113.7" y="103.9">design!,</text>
<text x="122.2" y="103.9">needs</text>
<text x="128.9" y="103.9">5V</text>
<text x="132.4" y="103.9">only!</text>
<text x="144.8" y="114.9" transform="rotate(-90 144.8 114.9)">desires</text>
<text x="35.6" y="123.2">xrstj</text>
<text x="35.6" y="125.2">but</text>
<text x="39.8" y="125.2">also</text>
<text x="40.9" y="123.2">explicitly</text>
<text x="44.9" y="125.2">says</text>
<text x="50.3" y="125.2">inputs</text>
<text x="50.7" y="123.2">says</text>
<text x="56" y="123.2">&quot;pulled</text>
<text x="57.2" y="125.2">are</text>
<text x="61.4" y="125.2">5V</text>
<text x="64" y="123.2">to</text>
<text x="64.9" y="125.2">capable?</text>
<text x="67.1" y="123.2">3.3&quot;</text>
<text x="144.8" y="122.8" transform="rotate(-90 144.8 122.8)">routing</text>
<text x="35.6" y="127.2">Assuming</text>
<text x="35.6" y="129.3">(Found</text>
<text x="43.3" y="129.3">a</text>
<text x="45.6" y="129.3">web</text>
<text x="45.6" y="127.2">they</text>
<text x="50.3" y="129.3">sch</text>
<text x="50.7" y="127.2">mean</text>
<text x="54.8" y="129.3">that</text>
<text x="57" y="127.2">their</text>
<text x="59.7" y="129.3">just</text>
<text x="62.5" y="127.2">own</text>
<text x="64.4" y="129.3">tied</text>
<text x="67.3" y="127.2">VD33?</text>
<text x="69.1" y="129.3">to</text>
<text x="72.1" y="129.3">5V)</text>
<text x="144.8" y="126.6" transform="rotate(-90 144.8 126.6)">for</text>
<text x="190.5" y="131.8">Alt:</text>
<text x="194.8" y="131.8">AP22652W6</text>
<text x="207" y="131.8">(newer,</text>
<text x="215.1" y="131.8">but</text>
<text x="219.3" y="131.8">not</text>
<text x="223.4" y="131.8">as</text>
<text x="226.8" y="131.8">well</text>
<text x="231.7" y="131.8">stocked)</text>
<text x="144.8" y="137.7" transform="rotate(-90 144.8 137.7)">swappable</text>
<text x="144.8" y="144.5" transform="rotate(-90 144.8 144.5)">Freely</text>
<text x="139.7" y="152.6">Charging</text>
<text x="139.7" y="154.7">(allegedly,</text>
<text x="149.3" y="152.6">hub</text>
<text x="150.9" y="154.7">means</text>
<text x="153.9" y="152.6">enable?</text>
<text x="158.2" y="154.7">can</text>
<text x="162.4" y="152.6">What</text>
<text x="162.7" y="154.7">give</text>
<text x="167.7" y="154.7">dumb</text>
<text x="168.1" y="152.6">does</text>
<text x="173.7" y="152.6">that</text>
<text x="174" y="154.7">DS devs</text>
<text x="178.6" y="152.6">even</text>
<text x="183.1" y="154.7">&gt;=</text>
<text x="184.1" y="152.6">mean?</text>
<text x="187.4" y="154.7">500mA?)</text>
<text x="147.3" y="160.3">Ganged</text>
<text x="155.4" y="160.3">Power</text>
<text x="162.2" y="160.3">switches</text>
<text x="171.5" y="160.3">and</text>
<text x="176.1" y="160.3">overcurrent</text>
<text x="147.3" y="162.3">Use</text>
<text x="151.9" y="162.3">a</text>
<text x="154.3" y="162.3">2A</text>
<text x="157.7" y="162.3">switch.</text>
<text x="166.6" y="162.3">That's</text>
<text x="173.4" y="162.3">plenty</text>
<text x="180.3" y="162.3">for</text>
<text x="184.1" y="162.3">two</text>
<text x="188.5" y="162.3">ports,</text>
<text x="195.1" y="162.3">and</text>
<text x="199.7" y="162.3">plenty</text>
<text x="206.7" y="162.3">of</text>
<text x="209.7" y="162.3">overcurrent!</text>
</g>
<g font-size="1.8" fill="#989898">
<text x="139.7" y="167.2">R11</text>
<text x="139.7" y="169.8">10k</text>
</g>
<g font-size="1.1" fill="#a90000">
<text x="65.8" y="161.2" transform="rotate(-90 65.8 161.2)">1</text>
<text x="63.3" y="162.3">2</text>
<text x="65.8" y="165" transform="rotate(-90 65.8 165)">3</text>
<text x="67.7" y="162.3">4</text>
</g>
</svg>
